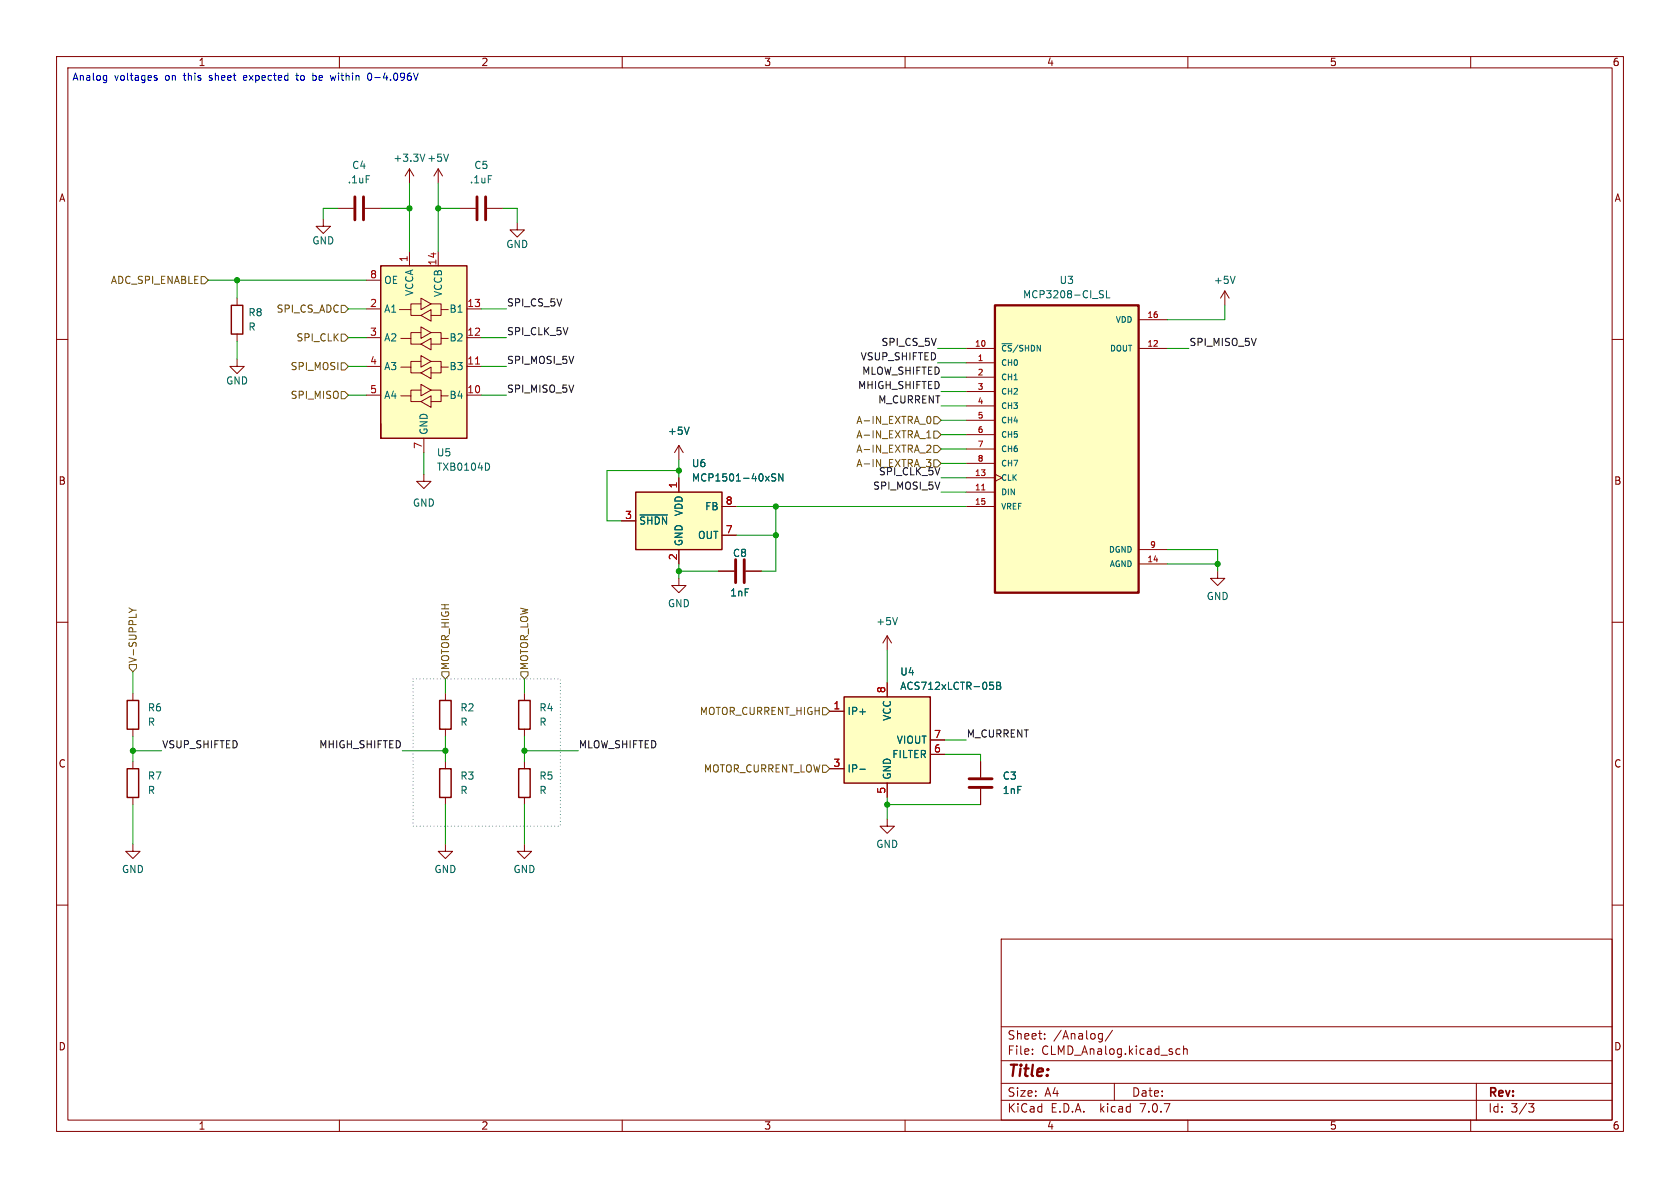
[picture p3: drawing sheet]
<svg xmlns="http://www.w3.org/2000/svg" width="297mm" height="210mm" viewBox="0 0 297 210" stroke-linecap="round" stroke-linejoin="round" font-family="sans-serif">
<g fill="none" stroke="#840000" stroke-width=".18">
<path d="M10 10h277v190h-277zM12 12h273v186h-273zM60 10v2M110 10v2M160 10v2M210 10v2M260 10v2M57.1 38.7v1.3h1.3l-1.3 1.3-1.2-1.3h1.2M59.7 36.8h2.8M64.5 36.8h2.8M72.4 29.8l-.8 1.3M72.4 29.8v2.6"/>
<path d="M72.4 29.8l.8 1.3M77.5 29.8l-.8 1.3M77.5 29.8v2.6M77.5 29.8l.7 1.3M81.3 36.8h2.8M86.1 36.8h2.8M91.4 39.4v1.2h1.3l-1.3 1.3-1.2-1.3h1.2M10 60h2M41.9 52.7v1.3M41.9 59.1v1.2M64.8 59.7h2.5M64.8 54.6h2.5"/>
<path d="M64.8 49.5h2.5M70.6 54.7h2v1.1h1.8M70.9 59.8h1.7v1h1.8M72.4 44.5v2.5M74.4 58.8h-1.8v1M74.4 53.7h-1.8v1M74.4 55.8l1.8-1.1v2.1zM74.4 57.8l1.8 1-1.8 1zM74.4 52.7l1.8 1-1.8 1zM76.2 58.8h1.8v1h1.2M76.2 53.7h1.8v1h1.2M77.5 44.5v2.5"/>
<path d="M78 59.8v1h-1.8M78 54.7v1.1h-1.8M82.5 59.7h2.6M82.5 54.6h2.6M201.3 56.5h5.1M216.5 51.4l-.7 1.3M216.5 51.4v2.6M216.5 51.4l.8 1.3M285 60h2M41.9 63.5v1.3h1.3l-1.3 1.2-1.3-1.2h1.3M64.8 69.9h2.5M64.8 64.8h2.5"/>
<path d="M70.9 70h1.7v1h1.8M70.9 64.9h1.7v1h1.8M74.4 69h-1.8v1M74.4 63.9h-1.8v1M74.4 71l1.8-1v2zM74.4 65.9l1.8-1v2zM74.4 60.8l1.8-1v2zM74.4 67.9l1.8 1.1-1.8 1zM74.4 62.9l1.8 1-1.8 1zM74.9 77.5v2.5M76.2 69h1.8v1h1.2M76.2 63.9h1.8v1h1.2"/>
<path d="M78 70v1h-1.8M78 64.9v1h-1.8M82.5 69.9h2.6M82.5 64.8h2.6M120 78.7l-.7 1.3M120 78.7v2.6M120 78.7l.8 1.3M170.8 64.1h5.1M170.8 61.6h5.1M170.8 66.7h5.1M170.8 69.2h5.1M170.8 71.8h5.1"/>
<path d="M170.8 74.3h5.1M170.8 76.8h5.1M170.8 79.4h5.1M201.3 61.6h5.1M74.9 83.8v1.3h1.3l-1.3 1.3-1.2-1.3h1.2M109.9 92.1h2.5M120 84.5v2.5M120 97.2v2.5M127.6 89.5h2.6M127.6 94.6h2.6M170.8 87h5.1M170.8 84.5h5.1"/>
<path d="M170.8 89.5h5.1M170.8 81.9h5.1M175.9 83.8l1.3 .7-1.3 .6M201.3 99.7h5.1M201.3 97.2h5.1M10 110h2M120 102.2v1.3h1.3l-1.3 1.3-1.3-1.3h1.3M127 101h2.8M131.8 101h2.8M156.8 112.4v2.5M156.8 112.4l-.7 1.3M156.8 112.4l.8 1.3"/>
<path d="M215.3 101v1.2h1.2l-1.2 1.3-1.3-1.3h1.3M285 110h2M23.5 122.6v1.2M23.5 128.9v1.3M23.5 134.6v1.3M78.7 122.6v1.2M78.7 128.9v1.3M78.7 134.6v1.3M92.7 122.6v1.2M92.7 128.9v1.3M92.7 134.6v1.3M146.7 125.7h2.5"/>
<path d="M146.7 135.9h2.5M156.8 120.7v2.5M156.8 138.4v2.6M164.5 133.4h2.5M164.5 130.8h2.5M173.4 134.6v2.8M173.4 139.4v2.8M10 160h2M23.5 149.2v1.3h1.3l-1.3 1.3-1.3-1.3h1.3M23.5 141v1.2M78.7 149.2v1.3h1.3l-1.3 1.3-1.2-1.3h1.2M78.7 141v1.2"/>
<path d="M92.7 149.2v1.3h1.3l-1.3 1.3-1.3-1.3h1.3M92.7 141v1.2M156.8 144.8v1.3h1.3l-1.3 1.2-1.2-1.2h1.2M285 160h2M177 166h108v32h-108zM60 198v2M110 198v2M160 198v2M177 194.5h108M177 191.5h108M177 187.5h108M177 181.5h108"/>
<path d="M182.5 186.3v.1M182.5 185.5v.1M184.7 183.6v.1M184.7 182.8v.1M194.5 182.7l.4 .1M194.9 182.7v1.2l-.3 .3M194.9 183.6l-.4 .1M196.7 182.1l-1.3 2M197 191.5v3M208 186.3h.6M208 185.5h.6M209.2 185.5l.3-.1 .3 .1 .1 .9"/>
<path d="M209.2 184.9v1.5M210 198v2M260 198v2M261 191.5v6.5M270.2 195.1h1l-.5 .6 .4 .1 .1 .5-.3 .3h-.4"/>
</g>
<path d="M62.7 34.8v4.1M64.3 34.8v4.1M84.3 34.8v4.1M85.9 34.8v4.1M130 98.9v4.1M131.6 98.9v4.1M171.3 139.2h4.1M171.3 137.7h4.1" fill="none" stroke="#840000" stroke-width=".51"/>
<g fill="#ffffc2" stroke="#ffffc2" stroke-width=".18">
<path d="M149.2 123.2h15.3v15.2h-15.3z"/>
<path d="M175.9 54h25.4v50.8h-25.4z"/>
<path d="M112.4 87h15.2v10.2h-15.2z"/>
<path d="M67.3 47h15.2v30.5h-15.2z"/>
</g>
<path d="M40.9 54h2v5.1h-2zM67.3 47h15.2v30.5h-15.2zM67.3 74.9v2.6zM112.4 87h15.2v10.2h-15.2zM22.5 135.9h2v5.1h-2zM22.5 123.8h2v5.1h-2zM77.7 123.8h2.1v5.1h-2.1zM77.7 135.9h2.1v5.1h-2.1zM91.7 135.9h2v5.1h-2zM91.7 123.8h2v5.1h-2zM149.2 123.2h15.3v15.2h-15.3z" fill="none" stroke="#840000" stroke-width=".25"/>
<g fill="none" stroke="#006464" stroke-width=".18">
<path d="M75.1 27.2l-.4 1.3M79.3 27.2l-.4 1.3M194.6 52l.3 .1 .2 .3-.3 .2h-.3M194.6 51.4h.5M195.6 51.4v1.2h.6M218.3 48.8l-.4 1.3M121.8 75.5l-.4 1.3M177.1 60.8h1.8M86.3 81.9l.2 .5-.2 .7M113.1 91h4.9M136.4 84.1l.7 .6-.2 .3h-.5M137.1 83.8h-.4l-.3 .2"/>
<path d="M138.4 83.8v1.2l-.7-1.2v1.2M158.7 109.2l-.5 1.2M152 136h1M175 120.6h.6M175.4 121.1l.3 .2v.3l-.3 .3M176.2 120.6h.4l.3 .2-.3 .4 .3 .1v.3l-.2 .3h-.5zM176.2 121.2h.4"/>
</g>
<path d="M175.9 54h25.4v50.8h-25.4z" fill="none" stroke="#840000" stroke-width=".41"/>
<path d="M84.1 64.4h.7M173.5 86.6h.6" fill="none" stroke="#a90000" stroke-width=".18"/>
<g fill="none" stroke="#725600" stroke-width=".18">
<path d="M35.6 48.9h.6l.6 .6-.6 .7h-.6zM60.3 59.1h.7l.6 .6-.6 .6h-.7zM60.3 54h.7l.6 .6-.6 .6h-.7zM60.3 64.1h.7l.6 .7-.6 .6h-.7zM60.3 69.2h.7l.6 .7-.6 .6h-.7zM163.8 77.4h.8M163.8 76.5l.4-.4v1.3M164 78.7h.4l.2 .3-.8 1h.8M164.1 73.6a.68 .68 0 0 1 .5 .6 .68 .68 0 0 1-.5 .7M165.1 76.2h.6l.7 .6-.7 .7h-.6zM165.1 73.7h.6l.7 .6-.7 .6h-.6zM165.1 78.7h.6l.7 .7-.7 .6h-.6z"/>
<path d="M163.8 81.2h.8l-.5 .5 .4 .1 .1 .5M165.1 81.3h.6l.7 .6-.7 .7h-.6zM22.8 107.4l.7 .5M22.9 117.5h1.2v.6l-.6 .6-.6-.6zM23.5 107.9h.6M23.5 107.9l-.7 .4M78.1 118.7h1.3v.7l-.7 .6-.6-.6zM92.1 118.7h1.2v.7l-.6 .6-.6-.6zM145.4 135.3h.6l.7 .6-.7 .6h-.6zM145.4 125.1h.6l.7 .6-.7 .7h-.6z"/>
</g>
<g fill="none" stroke="#0000c2" stroke-width=".18">
<path d="M18.5 13.3l.3 .1M18.8 13.3v1.1l-.2 .2M18.8 14.1l-.3 .1M27.3 13.7l.4 .1 .1 .2-.2 .2-.3-.1M27.3 13.4h.4M43.2 13.3l-.2 .2v.5l.2 .2M43.6 13.6l-.6 .2M52.3 13.3h.5M52.5 12.9v1.1l.3 .2M55.3 13.4l.4-.1 .2 .2M55.9 14.1l-.2 .1-.4-.1M59.4 13.3l-.3 .9-.2-.6-.3 .6"/>
<path d="M65.1 13l.2-.1a.68 .68 0 0 1 .4 .7 .68 .68 0 0 1-.4 .6l-.2-.1-.1-.4z"/>
</g>
<path d="M73 120h26.1v26.1h-26.1v-26.1" fill="none" stroke="#0000c2" stroke-width=".18" stroke-dasharray="0 .6"/>
<g fill="none" stroke="#009600" stroke-width=".18">
<path d="M59.7 36.8h-2.6v1.9M67.3 36.8h5.1M72.4 32.4v12.1M77.5 36.8h3.8M77.5 32.4v12.1M88.9 36.8h2.5v2.6M36.8 49.5h28M41.9 49.5v3.2M61.6 59.7h3.2M61.6 54.6h3.2M85.1 59.7h4.4M85.1 54.6h4.4"/>
<path d="M216.5 54v2.5h-10.1M41.9 60.3v3.2M61.6 64.8h3.2M61.6 69.9h3.2M85.1 64.8h4.4M85.1 69.9h4.4M165.7 61.6h5.1M165.7 64.1h5.1M166.4 69.2h4.4M166.4 74.3h4.4M166.4 76.8h4.4M166.4 79.4h4.4"/>
<path d="M166.4 66.7h4.4M166.4 71.8h4.4M206.4 61.6h3.8M74.9 80v3.8M120 81.3v3.2M120 99.7v2.5M120 83.2h-12.7v8.9h2.6M130.2 94.6h7M130.2 89.5h40.6M137.2 89.5v11.5h-2.6M166.4 81.9h4.4M166.4 87h4.4"/>
<path d="M166.4 84.5h4.4M206.4 97.2h8.9v3.8M206.4 99.7h8.9M23.5 118.7v3.9M120 101h7M156.8 114.9v5.8M23.5 132.7h5.1M23.5 130.2v4.4M71.1 132.7h7.6M78.7 120v2.6M78.7 130.2v4.4M92.7 120v2.6"/>
<path d="M92.7 130.2v4.4M92.7 132.7h9.5M167 133.4h6.4v1.2M167 130.8h3.8M23.5 142.2v7M78.7 142.2v7M92.7 142.2v7M156.8 141v3.8M156.8 142.2h16.6"/>
</g>
<g fill="#009600" stroke="#009600" stroke-width=".18">
<circle cx="215.3" cy="99.7" r=".46"/>
<circle cx="92.7" cy="132.7" r=".46"/>
<circle cx="78.7" cy="132.7" r=".46"/>
<circle cx="23.5" cy="132.7" r=".46"/>
<circle cx="137.2" cy="89.5" r=".46"/>
<circle cx="137.2" cy="94.6" r=".46"/>
<circle cx="120" cy="101" r=".46"/>
<circle cx="120" cy="83.2" r=".46"/>
<circle cx="156.8" cy="142.2" r=".46"/>
<circle cx="77.5" cy="36.8" r=".46"/>
<circle cx="72.4" cy="36.8" r=".46"/>
<circle cx="41.9" cy="49.5" r=".46"/>
</g>
<text font-size="2.8" fill="#840000" x="178" y="190.9">Title:</text>
<g font-size="2.1" fill="#840000">
<text x="178" y="184">Sheet:</text>
<text x="186.2" y="184">/Analog/</text>
<text x="178" y="186.7">File:</text>
<text x="184.1" y="186.7">CLMD_Analog.kicad_sch</text>
<text x="178" y="196.9">KiCad</text>
<text x="178" y="194.1">Size:</text>
<text x="184.7" y="194.1">A4</text>
<text x="185.7" y="196.9">E.D.A.</text>
<text x="194.6" y="196.9">kicad</text>
<text x="200" y="194.1">Date:</text>
<text x="201.8" y="196.9">7.0.7</text>
<text x="263" y="194.3">Rev:</text>
<text x="263" y="196.9">Id:</text>
<text x="267.1" y="196.9">3/3</text>
</g>
<g font-size="1.8" fill="#840000">
<text x="35" y="11.9">1</text>
<text x="85" y="11.9">2</text>
<text x="135" y="11.9">3</text>
<text x="185" y="11.9">4</text>
<text x="235" y="11.9">5</text>
<text x="285" y="11.9">6</text>
<text x="10.3" y="35.9">A</text>
<text x="285.3" y="35.9">A</text>
<text x="10.3" y="85.9">B</text>
<text x="285.3" y="85.9">B</text>
<text x="10.3" y="135.9">C</text>
<text x="285.3" y="135.9">C</text>
<text x="10.3" y="185.9">D</text>
<text x="285.3" y="185.9">D</text>
<text x="35" y="199.9">1</text>
<text x="85" y="199.9">2</text>
<text x="135" y="199.9">3</text>
<text x="185" y="199.9">4</text>
<text x="235" y="199.9">5</text>
<text x="285" y="199.9">6</text>
</g>
<g font-size="1.8" fill="#0000c2">
<text x="12.7" y="14.4">Analog</text>
<text x="20.2" y="14.4">voltages</text>
<text x="29.3" y="14.4">on</text>
<text x="32.8" y="14.4">this</text>
<text x="37.5" y="14.4">sheet</text>
<text x="43.7" y="14.4">expected</text>
<text x="53.3" y="14.4">to</text>
<text x="56.3" y="14.4">be</text>
<text x="59.7" y="14.4">within</text>
<text x="66.5" y="14.4">0-4.096V</text>
</g>
<g font-size="1.8" fill="#006464">
<text x="69.4" y="28.8">+3.3V</text>
<text x="75.4" y="28.8">+5V</text>
<text x="61.4" y="32.6">.1uF</text>
<text x="62.2" y="30.1">C4</text>
<text x="83" y="32.6">.1uF</text>
<text x="83.7" y="30.1">C5</text>
<text x="55.1" y="43.4">GND</text>
<text x="89.4" y="44">GND</text>
<text x="67.8" y="50.4">OE</text>
<text x="73.3" y="52.4" transform="rotate(-90 73.3 52.4)">VCCA</text>
<text x="78.3" y="52.6" transform="rotate(-90 78.3 52.6)">VCCB</text>
<text x="180.8" y="52.9">MCP3208-CI_SL</text>
<text x="187.2" y="50.4">U3</text>
<text x="214.5" y="50.4">+5V</text>
<text x="43.8" y="56.1">R8</text>
<text x="43.8" y="58.6">R</text>
<text x="67.8" y="55.5">A1</text>
<text x="79.4" y="55.5">B1</text>
<text x="67.8" y="60.6">A2</text>
<text x="67.8" y="65.6">A3</text>
<text x="79.4" y="65.6">B3</text>
<text x="79.4" y="60.6">B2</text>
<text x="39.9" y="68.2">GND</text>
<text x="67.8" y="70.7">A4</text>
<text x="79.4" y="70.7">B4</text>
<text x="75.8" y="77" transform="rotate(-90 75.8 77)">GND</text>
<text x="118" y="77.1">+5V</text>
<text x="77.1" y="80.9">U5</text>
<text x="77.1" y="83.4">TXB0104D</text>
<text x="122.2" y="82.8">U6</text>
<text x="72.9" y="89.8">GND</text>
<text x="122.2" y="85.3">MCP1501-40xSN</text>
<text x="112.9" y="92.9">~{SHDN}</text>
<text x="120.9" y="91.3" transform="rotate(-90 120.9 91.3)">VDD</text>
<text x="123.3" y="95.5">OUT</text>
<text x="124.6" y="90.4">FB</text>
<text x="120.9" y="96.6" transform="rotate(-90 120.9 96.6)">GND</text>
<text x="129.5" y="98.7">C8</text>
<text x="118" y="107.5">GND</text>
<text x="129" y="105.6">1nF</text>
<text x="213.2" y="106.3">GND</text>
<text x="154.8" y="110.7">+5V</text>
<text x="159" y="119.6">U4</text>
<text x="26" y="126">R6</text>
<text x="81.3" y="126">R2</text>
<text x="95.3" y="126">R4</text>
<text x="159" y="122.1">ACS712xLCTR-05B</text>
<text x="26" y="128.5">R</text>
<text x="81.3" y="128.5">R</text>
<text x="95.3" y="128.5">R</text>
<text x="149.7" y="126.6">IP+</text>
<text x="157.7" y="127.5" transform="rotate(-90 157.7 127.5)">VCC</text>
<text x="158.4" y="131.7">VIOUT</text>
<text x="149.7" y="136.8">IP-</text>
<text x="157.6" y="134.2">FILTER</text>
<text x="157.7" y="137.9" transform="rotate(-90 157.7 137.9)">GND</text>
<text x="26" y="138">R7</text>
<text x="26" y="140.6">R</text>
<text x="81.3" y="138">R3</text>
<text x="81.3" y="140.6">R</text>
<text x="95.3" y="138">R5</text>
<text x="95.3" y="140.6">R</text>
<text x="177.2" y="138">C3</text>
<text x="177.2" y="140.6">1nF</text>
<text x="21.5" y="154.5">GND</text>
<text x="76.7" y="154.5">GND</text>
<text x="90.7" y="154.5">GND</text>
<text x="154.8" y="150.1">GND</text>
</g>
<g font-size="1.8" fill="#a90000">
<text x="72.1" y="46.4" transform="rotate(-90 72.1 46.4)">1</text>
<text x="77.2" y="47" transform="rotate(-90 77.2 47)">14</text>
<text x="65.3" y="49.3">8</text>
<text x="65.3" y="54.4">2</text>
<text x="65.3" y="59.4">3</text>
<text x="82.5" y="59.4">12</text>
<text x="82.5" y="54.4">13</text>
<text x="65.3" y="64.5">4</text>
<text x="82.5" y="64.5">11</text>
<text x="65.3" y="69.6">5</text>
<text x="82.5" y="69.6">10</text>
<text x="74.7" y="79.4" transform="rotate(-90 74.7 79.4)">7</text>
<text x="119.8" y="86.4" transform="rotate(-90 119.8 86.4)">1</text>
<text x="128.2" y="89.3">8</text>
<text x="110.4" y="91.8">3</text>
<text x="128.2" y="94.4">7</text>
<text x="119.8" y="99.1" transform="rotate(-90 119.8 99.1)">2</text>
<text x="147.2" y="125.5">1</text>
<text x="156.6" y="122.6" transform="rotate(-90 156.6 122.6)">8</text>
<text x="165" y="130.6">7</text>
<text x="147.2" y="135.6">3</text>
<text x="165" y="133.1">6</text>
<text x="156.6" y="140.4" transform="rotate(-90 156.6 140.4)">5</text>
</g>
<g font-size="1.8" fill="#725600">
<text x="19.5" y="50.4">ADC_SPI_ENABLE</text>
<text x="48.8" y="55.5">SPI_CS_ADC</text>
<text x="51.3" y="65.6">SPI_MOSI</text>
<text x="52.3" y="60.6">SPI_CLK</text>
<text x="51.3" y="70.7">SPI_MISO</text>
<text x="151.3" y="77.7">A-IN_EXTRA_1</text>
<text x="151.3" y="75.2">A-IN_EXTRA_0</text>
<text x="151.3" y="80.2">A-IN_EXTRA_2</text>
<text x="151.3" y="82.8">A-IN_EXTRA_3</text>
<text x="24.4" y="117.3" transform="rotate(-90 24.4 117.3)">V-SUPPLY</text>
<text x="79.6" y="118.6" transform="rotate(-90 79.6 118.6)">MOTOR_HIGH</text>
<text x="93.6" y="118.6" transform="rotate(-90 93.6 118.6)">MOTOR_LOW</text>
<text x="123.6" y="126.6">MOTOR_CURRENT_HIGH</text>
<text x="124.3" y="136.8">MOTOR_CURRENT_LOW</text>
</g>
<g font-size="1.8" fill="#0f0f0f">
<text x="89.5" y="54.3">SPI_CS_5V</text>
<text x="89.5" y="59.3">SPI_CLK_5V</text>
<text x="89.5" y="64.4">SPI_MOSI_5V</text>
<text x="152" y="63.8">VSUP_SHIFTED</text>
<text x="155.7" y="61.2">SPI_CS_5V</text>
<text x="210.2" y="61.2">SPI_MISO_5V</text>
<text x="89.5" y="69.5">SPI_MISO_5V</text>
<text x="151.6" y="68.9">MHIGH_SHIFTED</text>
<text x="152.3" y="66.3">MLOW_SHIFTED</text>
<text x="155.2" y="71.4">M_CURRENT</text>
<text x="154.3" y="86.6">SPI_MOSI_5V</text>
<text x="155.3" y="84.1">SPI_CLK_5V</text>
<text x="170.8" y="130.5">M_CURRENT</text>
<text x="28.6" y="132.4">VSUP_SHIFTED</text>
<text x="56.3" y="132.4">MHIGH_SHIFTED</text>
<text x="102.2" y="132.4">MLOW_SHIFTED</text>
</g>
<g font-size="1.4" fill="#006464">
<text x="197.1" y="57.3">VDD</text>
<text x="176.9" y="64.9">CH0</text>
<text x="176.9" y="62.3">~{CS}/SHDN</text>
<text x="196.1" y="62.3">DOUT</text>
<text x="176.9" y="67.4">CH1</text>
<text x="176.9" y="70">CH2</text>
<text x="176.9" y="72.5">CH3</text>
<text x="176.9" y="75">CH4</text>
<text x="176.9" y="77.6">CH5</text>
<text x="176.9" y="80.1">CH6</text>
<text x="176.9" y="82.7">CH7</text>
<text x="176.9" y="87.7">DIN</text>
<text x="176.9" y="85.2">CLK</text>
<text x="176.9" y="90.3">VREF</text>
<text x="195.9" y="97.9">DGND</text>
<text x="196.1" y="100.4">AGND</text>
</g>
<g font-size="1.4" fill="#a90000">
<text x="202.7" y="56.3">16</text>
<text x="172.3" y="61.3">10</text>
<text x="172.7" y="63.9">1</text>
<text x="202.7" y="61.3">12</text>
<text x="172.7" y="66.4">2</text>
<text x="172.7" y="69">3</text>
<text x="172.7" y="71.5">4</text>
<text x="172.7" y="74">5</text>
<text x="172.7" y="76.6">6</text>
<text x="172.7" y="79.1">7</text>
<text x="172.7" y="81.7">8</text>
<text x="172.3" y="86.7">11</text>
<text x="172.3" y="84.2">13</text>
<text x="172.3" y="89.3">15</text>
<text x="202.7" y="99.4">14</text>
<text x="203.2" y="96.9">9</text>
</g>
</svg>
